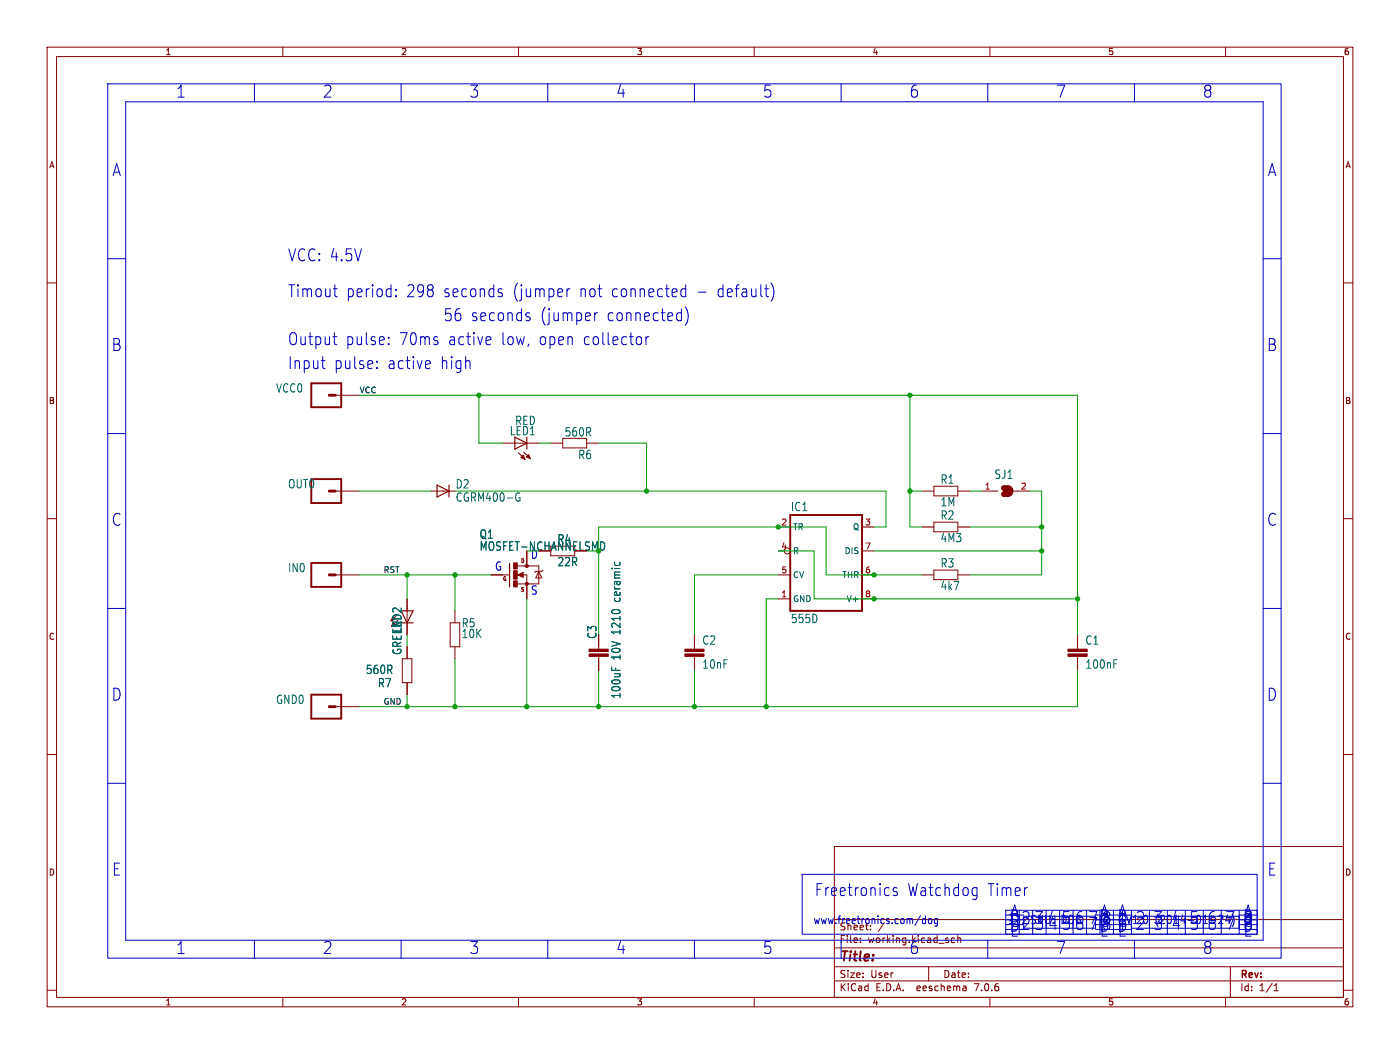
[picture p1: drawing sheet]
<svg xmlns="http://www.w3.org/2000/svg" width="297mm" height="224mm" viewBox="0 0 297 224" stroke-linecap="round" stroke-linejoin="round" font-family="sans-serif">
<g fill="none" stroke="#840000" stroke-width=".21">
<path d="M10 10h277v203.5h-277zM12 12h273v199.5h-273zM60 10v2M110 10v2M160 10v2M210 10v2M260 10v2M10 60h2M285 60h2M71.1 83.8h5.1M106.7 94h7.6M110 96l1.4 1.4"/>
<path d="M111.1 95.9l1.4 1.4M116.8 94h2.6M119.4 93h5.1v2h-5.1zM124.5 94h2.5M10 110h2M71.1 104.1h5.1M91.4 104.1h5.1M111.8 116.8v3.2M116.8 117.9h5.1M116.8 115.8h5.1M165.1 111.8h2.5M182.9 111.8h2.5"/>
<path d="M182.9 116.8h2.5M195.6 111.8h2.5M195.6 104.1h2.5M198.1 103.1h5.1v2.1h-5.1zM198.1 110.7h5.1v2.1h-5.1zM203.2 111.8h2.5M203.2 104.1h2.5M208.3 104.1h3.4M215 104.1h3.4M285 110h2M71.1 121.9h5.1M85.3 139.7h2.1v5.1h-2.1z"/>
<path d="M86.4 127v7.6M86.4 137.2v2.5M95.5 132.1h2v5.1h-2zM96.5 129.5v2.6M96.5 137.2v2.5M106.7 121.9h1.2M109.7 121.9l1.3-.5v1zM109.8 120h4.5v3.8M110.9 121.9h.9v1.9h-2.1M114.3 121.2l.6 1.4h-1.2zM115.2 120.9l-.3 .3h-1.2l-.3 .2M127 134.6v3.1"/>
<path d="M127 139.2v3M147.3 134.6v3.1M147.3 139.2v3M165.1 121.9h2.5M165.1 127h2.5M182.9 121.9h2.5M182.9 127h2.5M195.6 121.9h2.5M198.1 120.9h5.1v2h-5.1zM203.2 121.9h2.5M228.6 134.6v3.1M228.6 139.2v3"/>
<path d="M10 160h2M71.1 149.9h5.1M86.4 144.8v2.5M285 160h2M177 179.5h108v32h-108zM177 195h108M182.5 199.8v.1M182.5 199v.1M187.6 195.6l-1.3 2M202.5 199l-.4-.1-.3 .3 .2 .6h.5M203.2 199l.2-.1 .3 .1 .1 .9M203.2 198.4v1.5"/>
<path d="M10 210h2M60 211.5v2M110 211.5v2M160 211.5v2M177 208h108M177 205h108M177 201h108M197 205v3M204.9 209.2l.1 .9M205 210l-.2 .1M205 209.5h-.2M210 211.5v2"/>
<path d="M260 211.5v2M261 205v6.5M270.3 210.1h.9M270.3 209l.4-.4v1.5M285 210h2"/>
<circle cx="167" cy="116.8" r=".63"/>
</g>
<path d="M66 81.3h6.4v5.1h-6.4zM66 101.6h6.4v5.1h-6.4zM66 119.4h6.4v5.1h-6.4zM167.6 109.2h15.3v20.3h-15.3zM66 147.3h6.4v5.1h-6.4z" fill="none" stroke="#840000" stroke-width=".41"/>
<path d="M69.8 83.8h1.3M69.8 104.1h1.3M69.8 121.9h1.3M69.8 149.9h1.3" fill="none" stroke="#840000" stroke-width=".61"/>
<path d="M109.2 92.7l2.6 1.3-2.6 1.2zM111.8 92.7v2.5M92.7 102.9l2.5 1.2-2.5 1.3zM95.2 102.9v2.5M108.1 119.5v5M85.1 132.1h2.5M85.1 129.5h2.5l-1.2 2.6z" fill="none" stroke="#840000" stroke-width=".25"/>
<g fill="#840000" stroke="#840000" stroke-width=".21">
<path d="M110.5 97l.5-.5 .4 .9z"/>
<path d="M111.6 96.9l.5-.5 .4 .9z"/>
<path d="M125 138.7h4v.5h-4z"/>
<path d="M125 137.7h4v.5h-4z"/>
<path d="M145.3 138.7h4.1v.5h-4.1z"/>
<path d="M145.3 137.7h4.1v.5h-4.1z"/>
<path d="M109 123.2h.7v1.3h-.7z"/>
<path d="M109 121h.7v1.8h-.7z"/>
<path d="M109 119.4h.7v1.2h-.7z"/>
<path d="M226.6 138.7h4v.5h-4z"/>
<path d="M226.6 137.7h4v.5h-4z"/>
<circle cx="111.8" cy="123.8" r=".33"/>
<circle cx="111.8" cy="120" r=".33"/>
</g>
<path d="M110 105.5h.3v.7a.49 .49 0 0 1-.8-.2M110.3 104.6a.49 .49 0 0 0-.8 .2M128.1 115.2l.2 .5-.2 .7M130.4 119.2v.1M131.5 119.2v.1M236.3 139.9h.7M129.8 141.4v.8" fill="none" stroke="#006464" stroke-width=".21"/>
<path d="M110.9 121.7l-.9 .2 .9 .3v-.3h-.3" fill="none" stroke="#840000" stroke-width=".3"/>
<path d="M213 103.5l.4 .2 .2 .4-.2 .5-.4 .2M213.7 103.5l.5 .2 .2 .4-.2 .5-.5 .2" fill="none" stroke="#840000" stroke-width="1.3"/>
<g fill="none" stroke="#0000c2" stroke-width=".21">
<path d="M22.9 17.8h248.9v185.4h-248.9zM54 17.8v3.8M85.1 17.8v3.8M116.2 17.8v3.8M147.3 17.8v3.8M178.4 17.8v3.8M209.5 17.8v3.8M240.7 17.8v3.8M26.7 21.6h241.3v177.8h-241.3zM22.9 54.9h3.8M268 54.9h3.8M68.2 76.5h.8"/>
<path d="M68.8 78.2h.2M70.6 71.4h.8M70.7 61.2h.8M71 73l.4 .1M71.1 62.8l.4 .1M80 77.9v.3M80 76.6v.2M82.4 72.8v.3M82.4 71.5v.3M84 62.7v.2M84 61.4v.2M91 76.5l.2 .1 .1 .5-1 .2"/>
<path d="M91.2 78.1l-.2 .1M103.8 71.4l.2 .1 .1 .5-1 .2M104 73l-.2 .1M106 61.2l.5 .2M106 62.1h.3a.44 .44 0 0 1 .3 .4 .44 .44 0 0 1-.3 .4h-.4M111.9 67.2h.3a.44 .44 0 0 1 .3 .4 .44 .44 0 0 1-.3 .4h-.4M111.9 66.3l.5 .1M120.3 61.2v1.7M120.9 61.2l-.4 .2-.2 .3M126.2 66.3v1.7M126.8 66.3l-.4 .1-.2 .4M136 71.6v1.2"/>
<path d="M137 71.4v1.7M137.7 71.4l-.5 .1-.2 .4M144.4 66.3l.2 .1M144.4 62.4l.5 .5 .6-.1M144.6 65.5v2.5M144.6 67.9l-.2 .1M145.4 65.1a3.3 3.3 0 0 1 0 3.9M145.5 61.4l-.6-.2-.5 .5M145.5 60.4v2.5M163.6 60a3.3 3.3 0 0 1 0 3.9M22.9 91.9h3.8M268 91.9h3.8"/>
<path d="M22.9 129h3.8M268 129h3.8M22.9 166.1h3.8M268 166.1h3.8M54 199.4v3.8M85.1 199.4v3.8M116.2 199.4v3.8M147.3 199.4v3.8M170.2 185.4h96.5v12.7h-96.5zM178.4 199.4v3.8M190.3 188.4l-.5-.2a.44 .44 0 0 0-.3 .5 .44 .44 0 0 0 .3 .4h.3a.44 .44 0 0 1 .3 .4 .44 .44 0 0 1-.3 .4l-.6-.1M195.3 194.2l-1.2 2.1"/>
<path d="M196.4 194.9l-.4-.1-.3 .3 .1 .7h.6M196.4 194.2v1.7M197.1 194.9l.3-.1 .3 .3v.5l-.3 .3-.3-.1-.1-.2zM198.9 194.9l-.4-.1-.3 .3 .2 .7h.5M198.9 194.8v1.3l-.3 .3h-.3M206.6 188.2l.7 .2M207.3 189.8l-.7 .1M207.3 188.2v2.1l-.4 .5M209.5 199.4v3.8M213.4 193h22.8v5.1h-22.8zM217.2 194.3h15.2M217.2 196.8h15.2"/>
<path d="M217.3 193.3h.6l.4 .5M223.3 193.2l-.6 1.8M230.5 194.3v3.8M236.2 193h30.5v5.1h-30.5zM240 194.3h22.9M240 196.8h22.9M240.7 199.4v3.8M247.6 193v3.8M249.4 193.2l-.5 1.8M250.5 195.3h1M259.4 194.9l-.9 1h.9"/>
</g>
<g fill="none" stroke="#009600" stroke-width=".21">
<path d="M76.2 83.8h152.4v50.8M101.6 83.8v10.2h5.1M114.3 94h2.5M127 94h10.2v10.1M193 83.8v28h2.6M76.2 104.1h15.2M96.5 104.1h91.5v7.7h-2.6M165.1 116.8h7.6v10.2h55.9M185.4 116.8h35.6M193 104.1h2.6M205.7 111.8h15.3M205.7 104.1h2.6"/>
<path d="M218.4 104.1h2.6v17.8h-15.3M76.2 121.9h27.9M86.4 121.9v5.1M86.4 134.6v2.6M96.5 121.9v7.6M96.5 139.7v10.2M111.8 127v22.9M165.1 121.9h-17.8v12.7M165.1 127h-2.5v22.9M195.6 121.9h-20.3v-10.1h-48.3v22.8M86.4 147.3v2.6M127 142.2v7.7"/>
<path d="M147.3 142.2v7.7M228.6 142.2v7.7h-152.4"/>
</g>
<g fill="#009600" stroke="#009600" stroke-width=".21">
<circle cx="221" cy="111.8" r=".46"/>
<circle cx="221" cy="116.8" r=".46"/>
<circle cx="228.6" cy="127" r=".46"/>
<circle cx="185.4" cy="127" r=".46"/>
<circle cx="185.4" cy="121.9" r=".46"/>
<circle cx="193" cy="83.8" r=".46"/>
<circle cx="162.6" cy="149.9" r=".46"/>
<circle cx="193" cy="104.1" r=".46"/>
<circle cx="165.1" cy="111.8" r=".46"/>
<circle cx="127" cy="149.9" r=".46"/>
<circle cx="111.8" cy="149.9" r=".46"/>
<circle cx="147.3" cy="149.9" r=".46"/>
<circle cx="101.6" cy="83.8" r=".46"/>
<circle cx="137.2" cy="104.1" r=".46"/>
<circle cx="96.5" cy="121.9" r=".46"/>
<circle cx="96.5" cy="149.9" r=".46"/>
<circle cx="86.4" cy="149.9" r=".46"/>
<circle cx="86.4" cy="121.9" r=".46"/>
</g>
<g font-size="3.5" fill="#0000c2">
<text x="37.3" y="20.9">1</text>
<text x="68.4" y="20.9">2</text>
<text x="99.6" y="20.9">3</text>
<text x="130.7" y="20.9">4</text>
<text x="161.8" y="20.9">5</text>
<text x="192.9" y="20.9">6</text>
<text x="224" y="20.9">7</text>
<text x="255.1" y="20.9">8</text>
<text x="23.8" y="37.6">A</text>
<text x="268.9" y="37.6">A</text>
<text x="61" y="55.6">VCC: 4.5V</text>
<text x="61" y="63.3">Timout</text>
<text x="73.3" y="63.3">period:</text>
<text x="86.1" y="63.3">298</text>
<text x="93.9" y="63.3">seconds</text>
<text x="108.7" y="63.3">(jumper</text>
<text x="122.8" y="63.3">not</text>
<text x="129.6" y="63.3">connected</text>
<text x="147.7" y="63.3">-</text>
<text x="152" y="63.3">default)</text>
<text x="94" y="68.3">56 seconds</text>
<text x="114.5" y="68.3">(jumper</text>
<text x="128.6" y="68.3">connected)</text>
<text x="23.6" y="74.7">B</text>
<text x="61" y="73.4">Output</text>
<text x="73.2" y="73.4">pulse:</text>
<text x="84.6" y="73.4">70ms</text>
<text x="95" y="73.4">active</text>
<text x="106.2" y="73.4">low,</text>
<text x="114.2" y="73.4">open</text>
<text x="123.6" y="73.4">collector</text>
<text x="268.7" y="74.7">B</text>
<text x="61" y="78.5">Input</text>
<text x="70.8" y="78.5">pulse:</text>
<text x="82.1" y="78.5">active</text>
<text x="93.3" y="78.5">high</text>
<text x="23.6" y="111.7">C</text>
<text x="268.7" y="111.7">C</text>
<text x="23.6" y="148.8">D</text>
<text x="268.7" y="148.8">D</text>
<text x="23.7" y="185.9">E</text>
<text x="268.8" y="185.9">E</text>
<text x="172.7" y="190.3">Freetronics</text>
<text x="192.4" y="190.3">Watchdog</text>
<text x="209.4" y="190.3">Timer</text>
<text x="214.1" y="195.8">B</text>
<text x="214.1" y="196.8">C</text>
<text x="214.3" y="194.8">A</text>
<text x="216.6" y="197.5">2</text>
<text x="219.4" y="196.2">3</text>
<text x="222.3" y="197.5">4</text>
<text x="225.1" y="197.5">5</text>
<text x="225.1" y="196.2">5</text>
<text x="228" y="196.2">6</text>
<text x="230.8" y="196.2">7</text>
<text x="233.2" y="196.8">C</text>
<text x="233.2" y="195.8">B</text>
<text x="233.3" y="194.8">A</text>
<text x="233.7" y="197.5">8</text>
<text x="233.7" y="196.2">8</text>
<text x="237" y="195.8">B</text>
<text x="237" y="197.8">D</text>
<text x="237" y="197.5">1</text>
<text x="237" y="196.2">1</text>
<text x="237.1" y="194.8">A</text>
<text x="240.8" y="196.2">2</text>
<text x="240.8" y="197.5">2</text>
<text x="244.7" y="197.5">3</text>
<text x="244.7" y="196.2">3</text>
<text x="248.5" y="197.5">4</text>
<text x="252.3" y="197.5">5</text>
<text x="252.3" y="196.2">5</text>
<text x="256.1" y="196.2">6</text>
<text x="256.1" y="197.5">6</text>
<text x="259.9" y="197.5">7</text>
<text x="259.9" y="196.2">7</text>
<text x="263.7" y="195.8">B</text>
<text x="263.7" y="196.2">8</text>
<text x="263.7" y="197.5">8</text>
<text x="263.8" y="194.8">A</text>
<text x="37.3" y="202.5">1</text>
<text x="68.4" y="202.5">2</text>
<text x="99.6" y="202.5">3</text>
<text x="130.7" y="202.5">4</text>
<text x="161.8" y="202.5">5</text>
<text x="192.9" y="202.5">6</text>
<text x="214.2" y="198.9">E</text>
<text x="224" y="202.5">7</text>
<text x="255.1" y="202.5">8</text>
<text x="263.8" y="198.9">E</text>
</g>
<text font-size="2.8" fill="#840000" x="178" y="204.4">Title:</text>
<g font-size="2.5" fill="#006464">
<text x="58.5" y="83.5">VCC0</text>
<text x="108" y="92.5">LED1</text>
<text x="109.2" y="90.4">RED</text>
<text x="119.7" y="92.8">560R</text>
<text x="122.6" y="97.6">R6</text>
<text x="210.9" y="101.7">SJ1</text>
<text x="61" y="103.8">OUT0</text>
<text x="96.6" y="103.8">D2</text>
<text x="96.6" y="106.6">CGRM400-G</text>
<text x="199.4" y="102.8">R1</text>
<text x="199.4" y="107.6">1M</text>
<text x="167.7" y="108.6">IC1</text>
<text x="199.4" y="110.4">R2</text>
<text x="101.7" y="114.4">Q1</text>
<text x="112.5" y="118.6">D</text>
<text x="118.2" y="115.5">R4</text>
<text x="199.4" y="115.2">4M3</text>
<text x="61" y="121.6">IN0</text>
<text x="118.2" y="120.3">22R</text>
<text x="199.4" y="120.6">R3</text>
<text x="199.4" y="125.4">4k7</text>
<text x="131.8" y="127.5" transform="rotate(-90 131.8 127.5)">ceramic</text>
<text x="85.4" y="134.3" transform="rotate(-90 85.4 134.3)">LED2</text>
<text x="97.8" y="133.3">R5</text>
<text x="97.8" y="135.5">10K</text>
<text x="126.8" y="135.6" transform="rotate(-90 126.8 135.6)">C3</text>
<text x="131.8" y="134.5" transform="rotate(-90 131.8 134.5)">1210</text>
<text x="148.9" y="136.9">C2</text>
<text x="167.7" y="132.4">555D</text>
<text x="230.2" y="136.9">C1</text>
<text x="77.5" y="143.1">560R</text>
<text x="85.4" y="139" transform="rotate(-90 85.4 139)">GREEN</text>
<text x="131.8" y="140" transform="rotate(-90 131.8 140)">10V</text>
<text x="148.9" y="142">10nF</text>
<text x="230.2" y="142">100nF</text>
<text x="58.5" y="149.5">GND0</text>
<text x="80.1" y="146">R7</text>
<text x="131.8" y="148.3" transform="rotate(-90 131.8 148.3)">100uF</text>
</g>
<text font-size="2.5" fill="#009600" x="101.7" y="117">MOSFET-NCHANNELSMD</text>
<g font-size="2.5" fill="#840000">
<text x="104.9" y="121.2">G</text>
<text x="112.5" y="126.2">S</text>
</g>
<text font-size="2.3" fill="#0000c2" x="172.5" y="196.1">www.freetronics.com/dog</text>
<g font-size="2.1" fill="#0000c2">
<text x="178" y="197.5">Sheet:</text>
<text x="186.2" y="197.5">/</text>
</g>
<g font-size="2.1" fill="#840000">
<text x="178" y="200.2">File:</text>
<text x="184.1" y="200.2">working.kicad_sch</text>
<text x="178" y="207.6">Size:</text>
<text x="184.7" y="207.6">User</text>
<text x="200" y="207.6">Date:</text>
<text x="263" y="207.8">Rev:</text>
<text x="178" y="210.4">KiCad</text>
<text x="185.7" y="210.4">E.D.A.</text>
<text x="194.6" y="210.4">eeschema</text>
<text x="207" y="210.4">7.0.6</text>
<text x="263" y="210.4">Id:</text>
<text x="267.1" y="210.4">1/1</text>
</g>
<g font-size="1.8" fill="#840000">
<text x="35" y="11.9">1</text>
<text x="85" y="11.9">2</text>
<text x="135" y="11.9">3</text>
<text x="185" y="11.9">4</text>
<text x="235" y="11.9">5</text>
<text x="285" y="11.9">6</text>
<text x="10.3" y="35.9">A</text>
<text x="285.3" y="35.9">A</text>
<text x="10.3" y="85.9">B</text>
<text x="285.3" y="85.9">B</text>
<text x="10.3" y="135.9">C</text>
<text x="285.3" y="135.9">C</text>
<text x="10.3" y="185.9">D</text>
<text x="285.3" y="185.9">D</text>
<text x="35" y="213.4">1</text>
<text x="85" y="213.4">2</text>
<text x="135" y="213.4">3</text>
<text x="185" y="213.4">4</text>
<text x="235" y="213.4">5</text>
<text x="285" y="213.4">6</text>
</g>
<g font-size="1.8" fill="#a90000">
<text x="208.8" y="103.9">1</text>
<text x="216.5" y="103.9">2</text>
<text x="165.7" y="111.5">2</text>
<text x="183.4" y="111.5">3</text>
<text x="165.7" y="116.6">4</text>
<text x="183.4" y="116.6">7</text>
<text x="165.7" y="121.7">5</text>
<text x="183.4" y="121.7">6</text>
<text x="165.7" y="126.7">1</text>
<text x="183.4" y="126.7">8</text>
</g>
<g font-size="1.8" fill="#006464">
<text x="168.1" y="112.6">TR</text>
<text x="180.8" y="112.6">Q</text>
<text x="168.1" y="117.7">R</text>
<text x="179.1" y="117.7">DIS</text>
<text x="168.1" y="122.8">CV</text>
<text x="178.6" y="122.8">THR</text>
<text x="168.1" y="127.9">GND</text>
<text x="179.5" y="127.9">V+</text>
</g>
<g font-size="1.7" fill="#0f0f0f">
<text x="76.2" y="83.5">VCC</text>
<text x="81.3" y="121.6">RST</text>
<text x="81.3" y="149.5">GND</text>
</g>
<g font-size="1.1" fill="#840000">
<text x="110.4" y="119.6">D</text>
<text x="106.6" y="123.4">G</text>
<text x="110.4" y="125.7">S</text>
</g>
</svg>
